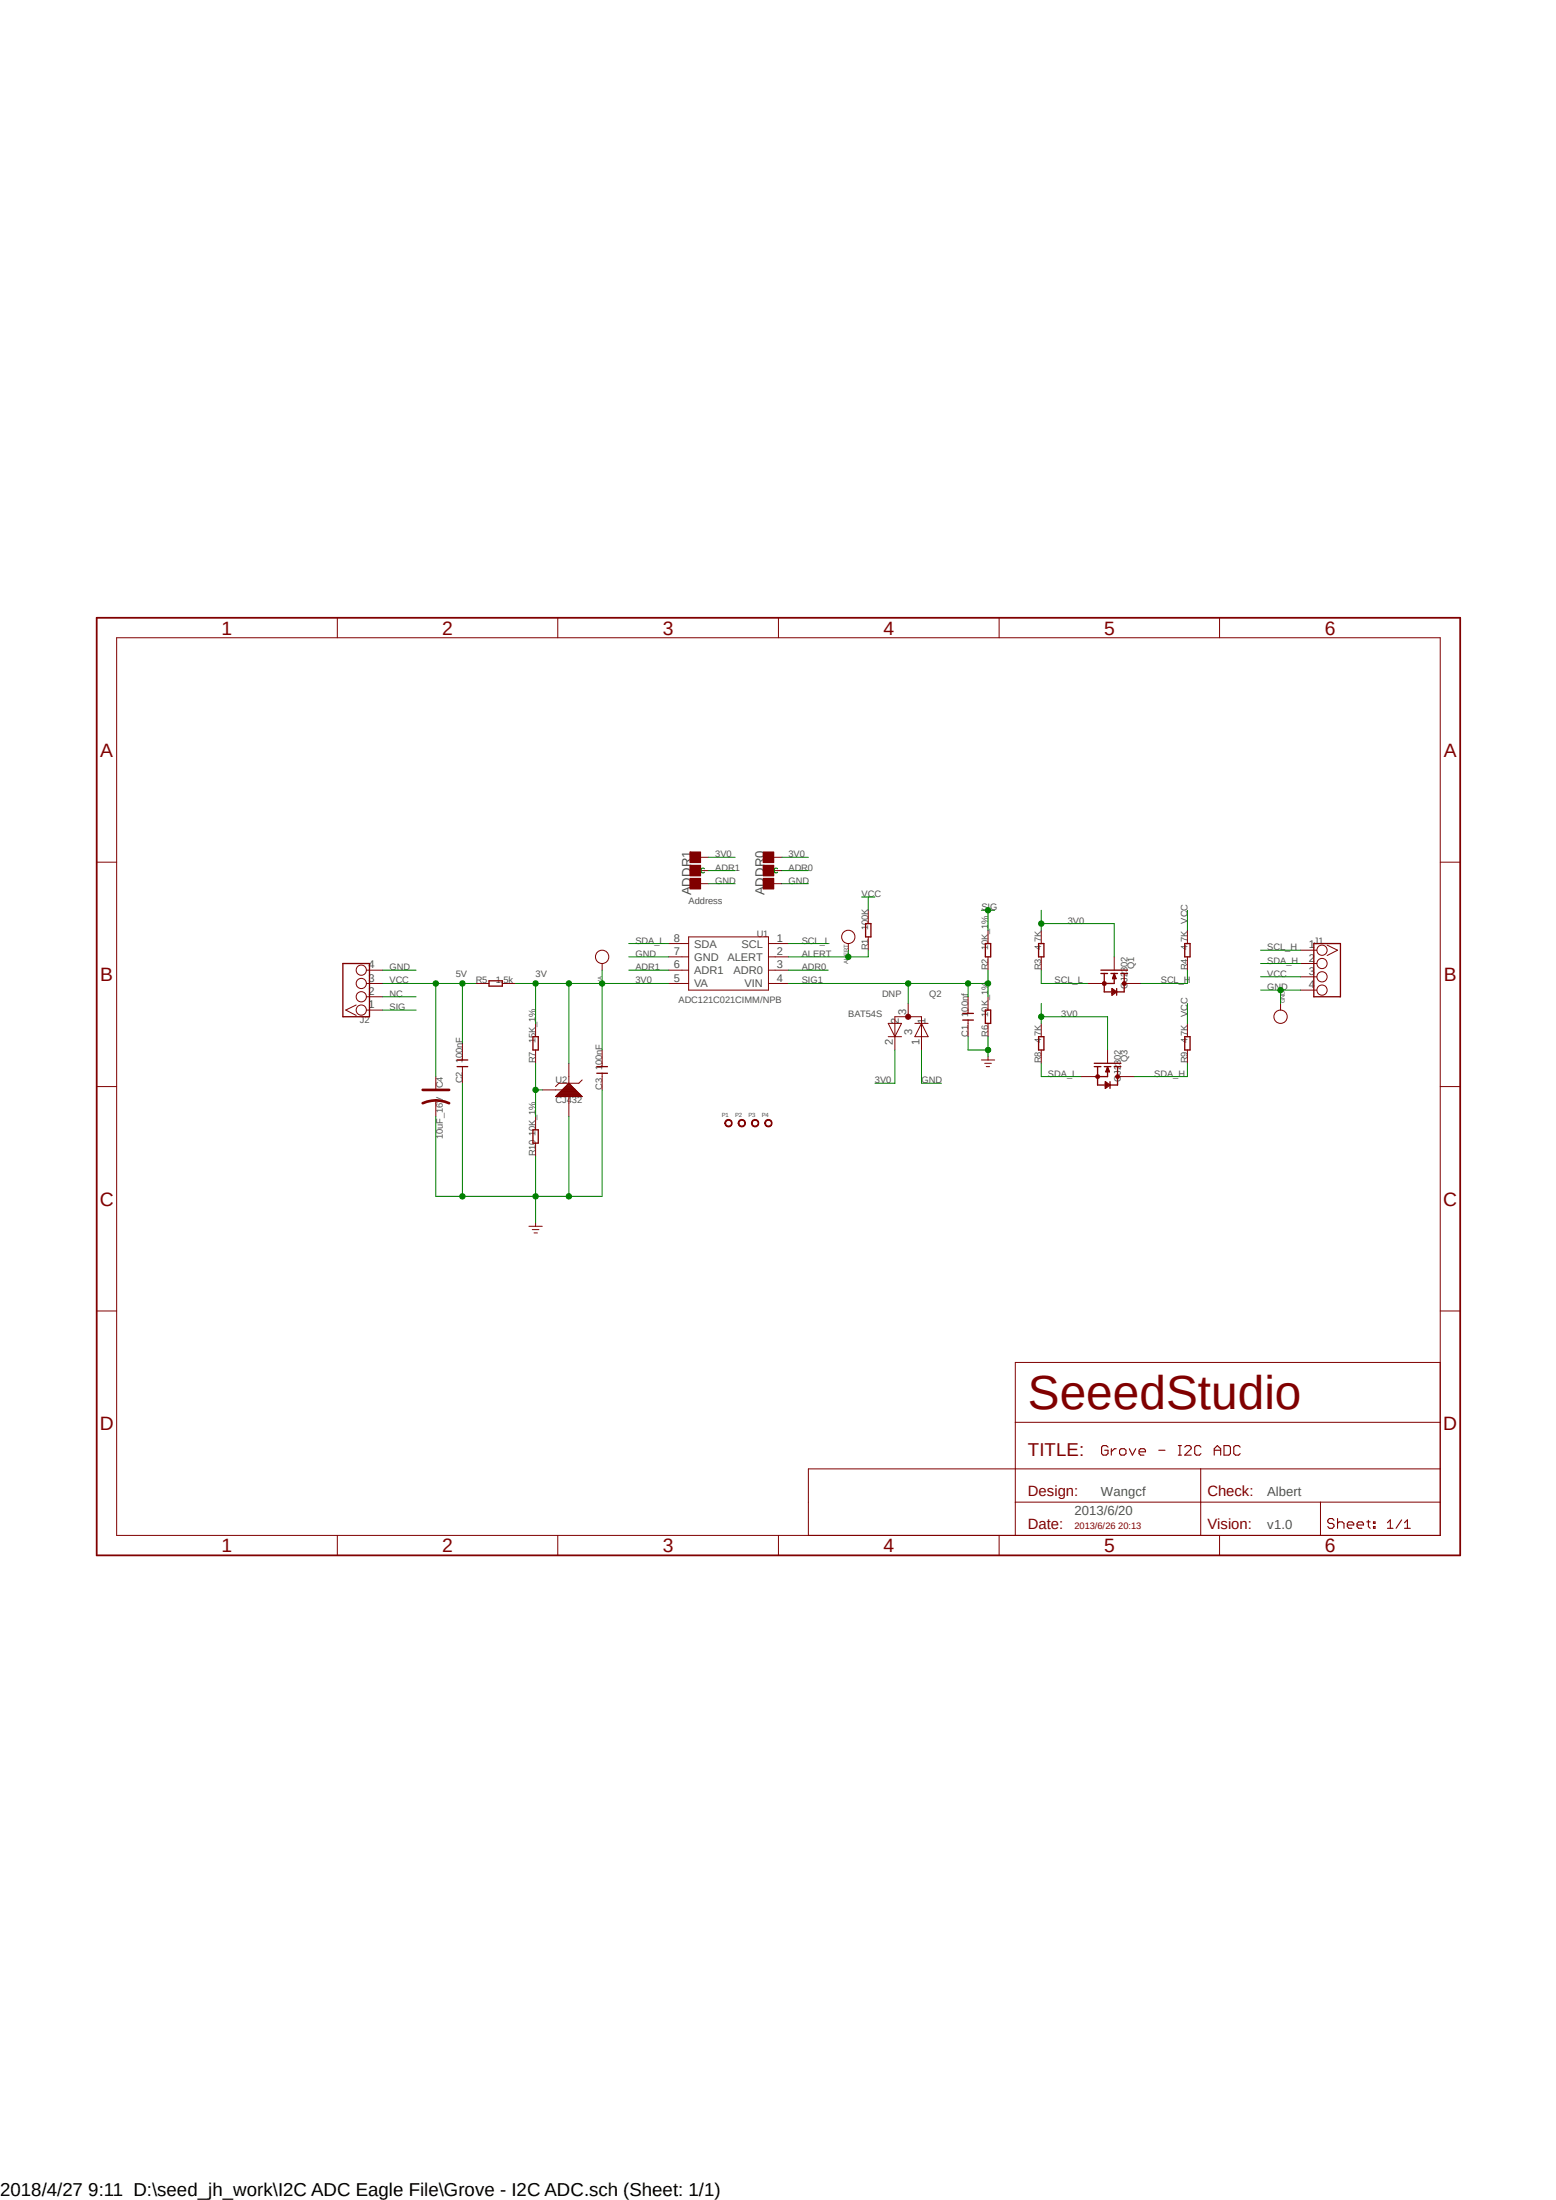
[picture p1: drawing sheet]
<svg xmlns="http://www.w3.org/2000/svg" width="297mm" height="420mm" viewBox="0 0 297 420" stroke-linecap="round" stroke-linejoin="round" font-family="sans-serif">
<path d="M17.9 117.6l261.2 179.9M279.1 117.6l-261.2 179.9" fill="none" stroke="#fff" stroke-width=".19"/>
<g fill="none" stroke="#800000" stroke-width=".19">
<path d="M64.4 117.9v3.9M106.5 117.9v3.9M148.6 117.9v3.9M190.7 117.9v3.9M232.8 117.9v3.9M22.3 121.8h252.6v171.3h-252.6zM18.5 164.6h3.8M131.4 178.9h15.3v10.1h-15.3zM165.7 173.8v2.5M165.7 178.9v2.5M274.9 164.6h3.8M68 191.9l-2 .9 2 1"/>
<path d="M69.9 185.2h3.2M69.9 187.7h3.2M69.9 192.8h3.2M69.9 190.3h3.2M88.3 199.2v3.2M90.8 187.7h2.5M95.9 187.7h2.5M102.2 195.4v2.5M114.9 183.9v1.3M127.6 180.1h3.8M127.6 182.7h3.8M127.6 185.2h3.8"/>
<path d="M127.6 187.7h3.8M146.7 180.1h3.8M146.7 182.7h3.8M146.7 185.2h3.8M146.7 187.7h3.8M248.2 189h3.1M248.2 181.4h3.1M248.2 183.9h3.1M248.2 186.5h3.1M253.3 180.4l2 1-2 1M18.5 207.4h3.8M88.3 203.6v3.2"/>
<path d="M102.2 200.4v2.6M102.2 213.1v2.6M102.2 218.2v2.6M103.5 208.1h6.4M106.2 209.3h4.8M106.3 209.2h4.7M106.3 209.1h4.6M106.4 209h4.4M106.5 208.9h4.2M106.6 208.8h4M106.7 208.7h3.8M106.8 208.6h3.6"/>
<path d="M106.8 208.5h3.5M106.9 208.4h3.3M107.1 208.4h3.1M107.1 208.3h3M107.2 208.2h2.8M107.4 208h2.4M107.5 207.9h2.2M107.6 207.8h2M107.7 207.7h1.8M107.7 207.6h1.7M107.8 207.6h1.5M107.9 207.5h1.4"/>
<path d="M108 207.4h1.2M108.1 207.3h1M108.2 207.2h.8M108.3 207.1h.6M108.4 207h.4M108.5 206.9h.2M108.6 203v3.8M108.6 209.3v3.8M108.6 206.8l2.5 2.5h-5.1zM111.1 206.2l-.6 .6h-3.8l-.7 .6M114.9 200.4v3.2M114.9 204.9v3.2"/>
<path d="M208.9 205.5h.6M213.3 205.5h.7M274.9 207.4h3.8M101 234.1h2.5M101.6 234.7h1.3M101.9 235.4h.7M102.2 233.5v.6M18.5 250.3h3.8M274.9 250.3h3.8M193.8 271.5h81.1M274.9 260.1h-81.1v33M64.4 293.1v3.8"/>
<path d="M106.5 293.1v3.8M148.6 293.1v3.8M190.7 293.1v3.8M193.7 280.4h-39.4v12.7M193.8 286.8h81.1M193.8 280.4h81.1M229.2 280.4v12.7M232.8 293.1v3.8M252.1 286.8v6.3"/>
<circle cx="69" cy="190.3" r=".98"/>
<circle cx="69" cy="185.2" r=".98"/>
<circle cx="69" cy="192.8" r=".98"/>
<circle cx="69" cy="187.7" r=".98"/>
<circle cx="114.9" cy="182.7" r="1.27"/>
<circle cx="252.3" cy="183.9" r=".98"/>
<circle cx="252.3" cy="189" r=".98"/>
<circle cx="252.3" cy="186.5" r=".98"/>
<circle cx="252.3" cy="181.4" r=".98"/>
</g>
<g fill="none" stroke="#800000" stroke-width=".21">
<path d="M211.5 276.3l-.3-.3h-.6l-.3 .3v1.2l.3 .3h.6l.3-.3v-.6h-.6M212.1 276.6v1.2M213.1 276.6h-.4l-.6 .6M213.7 276.9l.3-.3h.6l.3 .3v.6l-.3 .3h-.6l-.3-.3zM215.6 276.6l.6 1.2 .6-1.2M217.4 277.2h1.3v-.3l-.3-.3h-.7l-.3 .3v.6l.3 .3h.7M221.2 276.9h1.2M224.9 276h.6M224.9 277.8h.6M225.2 276v1.8M226.1 276.3l.4-.3h.6l.3 .3v.3l-1.3 1.2h1.3M229.2 276.3l-.3-.3h-.6l-.3 .3v1.2l.3 .3h.6l.3-.3"/>
<path d="M231.8 276.9h1.2M231.8 277.8v-1.2l.6-.6 .6 .6v1.2M233.6 276h1l.3 .3v1.2l-.3 .3h-1zM236.7 276.3l-.3-.3h-.6l-.3 .3v1.2l.3 .3h.6l.3-.3M254.6 290.2l-.3-.3h-.6l-.3 .3v.3l.3 .3h.6l.3 .3v.3l-.3 .4h-.6l-.3-.4M255.3 289.9v1.9M255.3 290.8l.3-.3h.6l.3 .3v1M257.2 291.1h1.2v-.3l-.3-.3h-.6l-.3 .3v.6l.3 .4h.6M259 291.1h1.3v-.3l-.3-.3h-.7l-.3 .3v.6l.3 .4h.7M260.9 290.5h.6M261.2 290.2v1.2l.3 .4M262.2 291.4h.3v.4h-.3z"/>
<path d="M262.2 290.5h.3v.3h-.3zM264.8 290.7l.6-.5v1.6M264.8 291.8h1.1M267.5 290.2l-1 1.6M268.1 291.8h1.1M268.1 290.7l.5-.5v1.6"/>
</g>
<path d="M18.5 117.9h260.2v179h-260.2z" fill="none" stroke="#800000" stroke-width=".34"/>
<g fill="none" stroke="#800000" stroke-width=".25">
<path d="M165.2 176.3h1v2.6h-1zM65.4 183.9h5.1v10.2h-5.1zM93.3 187.2h2.6v1.1h-2.6zM101.7 197.9h1v2.5h-1zM250.8 180.1h5.1v10.2h-5.1zM87.2 203.6h2.1M87.2 202.4h2.1M101.7 215.7h1v2.5h-1zM113.9 204.9h2.1M113.9 203.6h2.1M208.9 203.6h1.2M208.9 203h5.1"/>
<path d="M209.5 203.6v3.5h3.8v-3.5M210.8 203.6h1.2M211 206.5l.9 .6-.9 .7zM211 206.8l.4 .3M211.1 206.8l.3 .3M211.1 204.6l.3-1 .4 1M211.1 204.6h.7M211.4 204v1.5h-1.9M211.4 207.1l-.4 .3M211.4 207.1l-.3 .3M211.4 204l.4 .6M211.4 204l-.3 .6"/>
<path d="M211.5 204.1l-.4 .5M211.9 206.5v1.3M212.7 203.6h1.3"/>
</g>
<path d="M213.1 205.3l.2-.2 .3 .2v.5l-.3 .1-.2-.1-.2-.3 .5-.1-.1 .3-.4-.2z" fill-rule="evenodd" fill="#800000"/>
<path d="M213.1 205.3l.2-.2 .3 .2v.5l-.3 .1-.2-.1-.2-.3 .5-.1-.1 .3-.4-.2z" fill="none" stroke="#800000" stroke-width=".19"/>
<path d="M209.3 205.3l.2-.2 .3 .2v.5l-.3 .1-.2-.1-.2-.3 .5-.1-.1 .3-.4-.2z" fill-rule="evenodd" fill="#800000"/>
<path d="M210.1 187.7h.7M214.6 187.7h.6M206.3 205.5h2.6M209.3 205.3l.2-.2 .3 .2v.5l-.3 .1-.2-.1-.2-.3 .5-.1-.1 .3-.4-.2zM211.4 200.4v2.6M214 205.5h2.5" fill="none" stroke="#800000" stroke-width=".19"/>
<g fill="none" stroke="#800000" stroke-width=".25">
<path d="M210.1 185.8h1.3M210.1 185.2h5.1M210.8 185.8v3.6h3.8v-3.6M212 185.8h1.3M212.3 188.7l.8 .7-.8 .6zM212.3 189l.4 .4M212.4 189l.3 .4M212.4 186.8l.3-1 .3 1M212.4 186.8h.6M212.7 186.2v1.5h-1.9M212.7 189.4l-.4 .3M212.7 189.4l-.3 .3"/>
<path d="M212.7 186.2l.3 .6M212.7 186.2l-.3 .6M212.8 186.4l-.4 .4M213.1 188.7v1.3M214 185.8h1.2"/>
</g>
<path d="M214.3 187.5l.3-.1 .3 .1v.5h-.6l-.1-.3h.5l-.1 .2-.4-.2z" fill-rule="evenodd" fill="#800000"/>
<path d="M214.3 187.5l.3-.1 .3 .1v.5h-.6l-.1-.3h.5l-.1 .2-.4-.2z" fill="none" stroke="#800000" stroke-width=".19"/>
<path d="M210.5 187.5l.3-.1 .3 .1v.5h-.6l-.1-.3h.5l-.1 .2-.4-.2z" fill-rule="evenodd" fill="#800000"/>
<g fill="none" stroke="#800000" stroke-width=".19">
<path d="M188.6 177.6v2.5M198.8 177.6v2.5M226.7 177.6v2.5M161.9 180.1v1.3M169.5 195.4h2.6l-1.3 2.5zM169.5 197.9h2.6M173.4 191.6v2.5M174.6 195.4h2.6M175.9 195.4l1.3 2.5h-2.6zM184.8 190.3v3.2M184.8 194.7v3.2M188.6 182.7v2.5"/>
<path d="M188.6 190.3v2.5M188.6 195.4v2.5M198.8 182.7v2.5M198.8 195.4v2.5M207.6 187.7h2.5M210.5 187.5l.3-.1 .3 .1v.5h-.6l-.1-.3h.5l-.1 .2-.4-.2zM212.7 182.7v2.5M215.2 187.7h2.6M226.7 182.7v2.5M226.7 195.4v2.5M83.2 205.5v2.6M83.2 210v3.1"/>
<path d="M170.8 200.4v-6.3h5.1v6.3M187.3 202.4h2.6M188 203h1.2M188.3 203.6h.6M188.6 201.7v.7M198.8 200.4v2.6M226.7 200.4v2.6"/>
<circle cx="161.9" cy="178.9" r="1.27"/>
</g>
<path d="M183.8 194.7h2M183.8 193.5h2M188.1 180.1h1v2.6h-1zM188.1 192.8h1v2.6h-1zM198.2 180.1h1.1v2.6h-1.1zM198.2 197.9h1.1v2.5h-1.1zM226.1 197.9h1.1v2.5h-1.1zM226.1 180.1h1.1v2.6h-1.1z" fill="none" stroke="#800000" stroke-width=".25"/>
<path d="M80.7 210.6a6 6 0 0 1 5 0M80.7 208.1h5" fill="none" stroke="#800000" stroke-width=".51"/>
<path d="M173 193.8l.4-.2 .3 .2 .2 .3-.2 .4-.3 .1-.4-.1-.2-.4z" fill-rule="evenodd" fill="#800000"/>
<g fill="none" stroke="#800000" stroke-width=".19">
<path d="M132.7 168.7h2.6M132.7 166.2h2.6M132.7 163.7h2.6M173 193.8l.4-.2 .3 .2 .2 .3-.2 .4-.3 .1-.4-.1-.2-.4zM244.4 191.6v1.2"/>
<circle cx="244.4" cy="194.1" r="1.27"/>
</g>
<path d="M131.7 167.7h2v2h-2z" fill-rule="evenodd" fill="#800000"/>
<path d="M131.7 167.7h2v2h-2z" fill="none" stroke="#800000" stroke-width=".19"/>
<path d="M131.7 165.2h2v2h-2z" fill-rule="evenodd" fill="#800000"/>
<path d="M131.7 165.2h2v2h-2z" fill="none" stroke="#800000" stroke-width=".19"/>
<path d="M131.7 162.6h2v2.1h-2z" fill-rule="evenodd" fill="#800000"/>
<path d="M131.7 162.6h2v2.1h-2zM146.7 168.7h2.5M146.7 166.2h2.5M146.7 163.7h2.5" fill="none" stroke="#800000" stroke-width=".19"/>
<path d="M145.7 167.7h2v2h-2z" fill-rule="evenodd" fill="#800000"/>
<path d="M145.7 167.7h2v2h-2z" fill="none" stroke="#800000" stroke-width=".19"/>
<path d="M145.7 165.2h2v2h-2z" fill-rule="evenodd" fill="#800000"/>
<path d="M145.7 165.2h2v2h-2z" fill="none" stroke="#800000" stroke-width=".19"/>
<path d="M145.7 162.6h2v2.1h-2z" fill-rule="evenodd" fill="#800000"/>
<path d="M145.7 162.6h2v2.1h-2z" fill="none" stroke="#800000" stroke-width=".19"/>
<path d="M138.6 213.8a.71 .71 0 0 1 1.1 .3 .71 .71 0 0 1-.5 1 .71 .71 0 0 1-.9-.7h.2a.56 .56 0 0 1 .8-.5 .56 .56 0 0 1 .2 1 .56 .56 0 0 1-.9-.2l-.1-.3h-.2z" fill-rule="evenodd" fill="#800000"/>
<path d="M138.6 213.8a.71 .71 0 0 1 1.1 .3 .71 .71 0 0 1-.5 1 .71 .71 0 0 1-.9-.7h.2a.56 .56 0 0 1 .8-.5 .56 .56 0 0 1 .2 1 .56 .56 0 0 1-.9-.2l-.1-.3h-.2z" fill="none" stroke="#800000" stroke-width=".19"/>
<path d="M141.2 213.8a.71 .71 0 0 1 1 .3 .71 .71 0 0 1-.4 1 .71 .71 0 0 1-.9-.7h.2a.56 .56 0 0 1 .8-.5 .56 .56 0 0 1 .1 1 .56 .56 0 0 1-.9-.2v-.3h-.2z" fill-rule="evenodd" fill="#800000"/>
<path d="M141.2 213.8a.71 .71 0 0 1 1 .3 .71 .71 0 0 1-.4 1 .71 .71 0 0 1-.9-.7h.2a.56 .56 0 0 1 .8-.5 .56 .56 0 0 1 .1 1 .56 .56 0 0 1-.9-.2v-.3h-.2z" fill="none" stroke="#800000" stroke-width=".19"/>
<path d="M143.7 213.8a.71 .71 0 0 1 1.1 .3 .71 .71 0 0 1-.5 1 .71 .71 0 0 1-.9-.7h.2a.56 .56 0 0 1 .8-.5 .56 .56 0 0 1 .1 1 .56 .56 0 0 1-.9-.2v-.3h-.2z" fill-rule="evenodd" fill="#800000"/>
<path d="M143.7 213.8a.71 .71 0 0 1 1.1 .3 .71 .71 0 0 1-.5 1 .71 .71 0 0 1-.9-.7h.2a.56 .56 0 0 1 .8-.5 .56 .56 0 0 1 .1 1 .56 .56 0 0 1-.9-.2v-.3h-.2z" fill="none" stroke="#800000" stroke-width=".19"/>
<path d="M146.3 213.8a.71 .71 0 0 1 1 .3 .71 .71 0 0 1-.5 1 .71 .71 0 0 1-.8-.7h.1a.56 .56 0 0 1 .8-.5 .56 .56 0 0 1 .2 1 .56 .56 0 0 1-.9-.2l-.1-.3h-.1z" fill-rule="evenodd" fill="#800000"/>
<path d="M146.3 213.8a.71 .71 0 0 1 1 .3 .71 .71 0 0 1-.5 1 .71 .71 0 0 1-.8-.7h.1a.56 .56 0 0 1 .8-.5 .56 .56 0 0 1 .2 1 .56 .56 0 0 1-.9-.2l-.1-.3h-.1z" fill="none" stroke="#800000" stroke-width=".19"/>
<path d="M134.5 165.9l-.2-.2-.4 .2v.6l.1 .1 .5-.1M148.4 165.9l-.1-.2-.5 .2v.6l.2 .1 .4-.1M73.1 185.2h6.3M240.6 189h7.6M244.4 189v2.6" fill="none" stroke="#008000" stroke-width=".19"/>
<circle cx="244.4" cy="189" r=".51" fill="#008000"/>
<g fill="none" stroke="#008000" stroke-width=".19">
<path d="M108.6 213.1v15.3M114.9 208.1v20.3h-26.6"/>
<circle cx="244.4" cy="189" r=".51"/>
</g>
<circle cx="108.6" cy="228.4" r=".51" fill="#008000"/>
<g fill="none" stroke="#008000" stroke-width=".19">
<path d="M88.3 206.8v21.6M102.2 220.8v7.6"/>
<circle cx="108.6" cy="228.4" r=".51"/>
</g>
<circle cx="102.2" cy="228.4" r=".51" fill="#008000"/>
<g fill="none" stroke="#008000" stroke-width=".19">
<path d="M83.2 213.1v15.3h5.1M102.2 228.4v5.1"/>
<circle cx="102.2" cy="228.4" r=".51"/>
</g>
<circle cx="88.3" cy="228.4" r=".51" fill="#008000"/>
<g fill="none" stroke="#008000" stroke-width=".19">
<path d="M135.3 168.7h5M149.2 168.7h5.1M120 182.7h7.6M184.8 197.9v2.5h3.8M188.6 197.9v3.8"/>
<circle cx="88.3" cy="228.4" r=".51"/>
</g>
<circle cx="188.6" cy="200.4" r=".51" fill="#008000"/>
<g fill="none" stroke="#008000" stroke-width=".19">
<path d="M90.8 187.7h-2.5v11.5M175.9 200.4v6.4h3.8"/>
<circle cx="188.6" cy="200.4" r=".51"/>
</g>
<circle cx="88.3" cy="187.7" r=".51" fill="#008000"/>
<g fill="none" stroke="#008000" stroke-width=".19">
<path d="M73.1 187.7h15.2M83.2 187.7v17.8"/>
<circle cx="88.3" cy="187.7" r=".51"/>
</g>
<circle cx="83.2" cy="187.7" r=".51" fill="#008000"/>
<g fill="none" stroke="#008000" stroke-width=".19">
<path d="M164.5 171.2h2.5M187.3 173.8h2.6M188.6 173.8v3.8M226.7 173.8v3.8M73.1 190.3h6.3M73.1 192.8h6.3M226.7 191.6v3.8M240.6 186.5h7.6"/>
<circle cx="83.2" cy="187.7" r=".51"/>
</g>
<circle cx="188.6" cy="173.8" r=".51" fill="#008000"/>
<g fill="none" stroke="#008000" stroke-width=".19">
<path d="M161.9 181.4v1.3M165.7 181.4v1.3h-15.2"/>
<circle cx="188.6" cy="173.8" r=".51"/>
</g>
<circle cx="161.9" cy="182.7" r=".51" fill="#008000"/>
<g fill="none" stroke="#008000" stroke-width=".19">
<path d="M149.2 166.2h5.1M150.5 185.2h7.6M102.2 203v10.1M102.2 208.1h1.3"/>
<circle cx="161.9" cy="182.7" r=".51"/>
</g>
<circle cx="102.2" cy="208.1" r=".51" fill="#008000"/>
<g fill="none" stroke="#008000" stroke-width=".19">
<path d="M135.3 166.2h5M114.9 187.7v12.7M120 185.2h7.6M127.6 187.7h-19v15.3"/>
<circle cx="102.2" cy="208.1" r=".51"/>
</g>
<circle cx="114.9" cy="187.7" r=".51" fill="#008000"/>
<circle cx="114.9" cy="187.7" r=".51" fill="none" stroke="#008000" stroke-width=".19"/>
<circle cx="108.6" cy="187.7" r=".51" fill="#008000"/>
<g fill="none" stroke="#008000" stroke-width=".19">
<path d="M98.4 187.7h10.2M114.9 185.2v2.5"/>
<circle cx="108.6" cy="187.7" r=".51"/>
</g>
<circle cx="102.2" cy="187.7" r=".51" fill="#008000"/>
<g fill="none" stroke="#008000" stroke-width=".19">
<path d="M102.2 187.7v7.7M198.8 194.1h12.6v6.3M198.8 191.6v3.8"/>
<circle cx="102.2" cy="187.7" r=".51"/>
</g>
<circle cx="198.8" cy="194.1" r=".51" fill="#008000"/>
<g fill="none" stroke="#008000" stroke-width=".19">
<path d="M198.8 176.3h13.9v6.4M198.8 173.8v3.8"/>
<circle cx="198.8" cy="194.1" r=".51"/>
</g>
<circle cx="198.8" cy="176.3" r=".51" fill="#008000"/>
<g fill="none" stroke="#008000" stroke-width=".19">
<path d="M135.3 163.7h5M149.2 163.7h5.1M165.7 171.2v2.6M120 180.1h7.6M150.5 187.7h38.1M150.5 180.1h7.6M188.6 185.2v5.1M198.8 185.2v2.5h8.8M226.7 185.2v2.5h-8.9M240.6 183.9h7.6M240.6 181.4h7.6M170.8 200.4v6.4h-3.8"/>
<path d="M198.8 203v2.5h7.5M226.7 203v2.5h-10.2"/>
<circle cx="198.8" cy="176.3" r=".51"/>
</g>
<circle cx="188.6" cy="187.7" r=".51" fill="#008000"/>
<g fill="none" stroke="#008000" stroke-width=".19">
<path d="M184.8 187.7v2.6"/>
<circle cx="188.6" cy="187.7" r=".51"/>
</g>
<circle cx="184.8" cy="187.7" r=".51" fill="#008000"/>
<g fill="none" stroke="#008000" stroke-width=".19">
<path d="M173.4 187.7v3.9"/>
<circle cx="184.8" cy="187.7" r=".51"/>
</g>
<circle cx="173.4" cy="187.7" r=".51" fill="#008000"/>
<circle cx="173.4" cy="187.7" r=".51" fill="none" stroke="#008000" stroke-width=".19"/>
<text font-size="9.1" fill="#800000" x="196.2" y="269">SeeedStudio</text>
<g font-size="3.7" fill="#800000">
<text x="42.3" y="121.2">1</text>
<text x="84.4" y="121.2">2</text>
<text x="126.5" y="121.2">3</text>
<text x="168.6" y="121.2">4</text>
<text x="210.7" y="121.2">5</text>
<text x="252.9" y="121.2">6</text>
<text x="19.1" y="144.5">A</text>
<text x="275.6" y="144.5">A</text>
<text x="19.1" y="187.3">B</text>
<text x="275.6" y="187.3">B</text>
<text x="19" y="230.2">C</text>
<text x="275.5" y="230.2">C</text>
<text x="19" y="273">D</text>
<text x="275.5" y="273">D</text>
<text x="42.3" y="296.3">1</text>
<text x="84.4" y="296.3">2</text>
<text x="126.5" y="296.3">3</text>
<text x="168.6" y="296.3">4</text>
<text x="210.7" y="296.3">5</text>
<text x="252.9" y="296.3">6</text>
</g>
<text font-size="3.6" fill="#800000" x="196.2" y="277.9">TITLE:</text>
<text font-size="3.6" x="0" y="419.1">2018/4/27 9:11 D:\seed_jh_work\I2C ADC Eagle File\Grove - I2C ADC.sch (Sheet: 1/1)</text>
<g font-size="2.8" fill="#800000">
<text x="196.2" y="285.5">Design:</text>
<text x="230.5" y="285.5">Check:</text>
<text x="196.2" y="291.8">Date:</text>
<text x="230.5" y="291.8">Vision:</text>
</g>
<g font-size="2.5" fill="#505050">
<text x="132" y="170.9" transform="rotate(-90 132 170.9)">ADDR1</text>
<text x="145.9" y="170.9" transform="rotate(-90 145.9 170.9)">ADDR0</text>
<text x="210.1" y="285.5">Wangcf</text>
<text x="241.9" y="285.5">Albert</text>
<text x="205.1" y="289.3">2013/6/20</text>
<text x="241.9" y="291.9">v1.0</text>
</g>
<g font-size="2.1" fill="#505050">
<text x="128.7" y="179.8">8</text>
<text x="148.3" y="179.8">1</text>
<text x="70.3" y="184.9">4</text>
<text x="128.7" y="184.9">6</text>
<text x="128.7" y="182.3">7</text>
<text x="132.5" y="186">ADR1</text>
<text x="132.5" y="183.4">GND</text>
<text x="132.5" y="180.9">SDA</text>
<text x="138.9" y="183.4">ALERT</text>
<text x="140" y="186">ADR0</text>
<text x="141.5" y="180.9">SCL</text>
<text x="148.3" y="182.3">2</text>
<text x="148.3" y="184.9">3</text>
<text x="249.8" y="181.1">1</text>
<text x="249.8" y="183.6">2</text>
<text x="70.3" y="189.9">2</text>
<text x="70.3" y="187.4">3</text>
<text x="128.7" y="187.4">5</text>
<text x="132.5" y="188.5">VA</text>
<text x="142.1" y="188.5">VIN</text>
<text x="148.3" y="187.4">4</text>
<text x="249.8" y="186.1">3</text>
<text x="249.8" y="188.7">4</text>
<text x="70.3" y="192.5">1</text>
<text x="171.6" y="195.6" transform="rotate(-90 171.6 195.6)">2</text>
<text x="173" y="193.8" transform="rotate(-90 173 193.8)">3</text>
<text x="174.1" y="197.6" transform="rotate(-90 174.1 197.6)">3</text>
<text x="176.7" y="195.6" transform="rotate(-90 176.7 195.6)">1</text>
<text x="170.4" y="199.5" transform="rotate(-90 170.4 199.5)">2</text>
<text x="175.5" y="199.5" transform="rotate(-90 175.5 199.5)">1</text>
</g>
<g font-size="1.8" fill="#505050">
<text x="136.5" y="166.2">ADR1</text>
<text x="136.5" y="163.7">3V0</text>
<text x="150.5" y="166.2">ADR0</text>
<text x="150.5" y="163.7">3V0</text>
<text x="131.4" y="172.5">Address</text>
<text x="136.5" y="168.7">GND</text>
<text x="150.5" y="168.7">GND</text>
<text x="164.5" y="171.2">VCC</text>
<text x="187.3" y="173.8">SIG</text>
<text x="144.4" y="178.9">U1</text>
<text x="165.7" y="177.6" transform="rotate(-90 165.7 177.6)">100K</text>
<text x="203.8" y="176.3">3V0</text>
<text x="226.7" y="176.3" transform="rotate(-90 226.7 176.3)">VCC</text>
<text x="74.3" y="185.2">GND</text>
<text x="121.3" y="182.7">GND</text>
<text x="121.3" y="185.2">ADR1</text>
<text x="121.3" y="180.1">SDA_L</text>
<text x="153" y="182.7">ALERT</text>
<text x="153" y="185.2">ADR0</text>
<text x="153" y="180.1">SCL_L</text>
<text x="165.7" y="181.4" transform="rotate(-90 165.7 181.4)">R1</text>
<text x="188.6" y="185.2" transform="rotate(-90 188.6 185.2)">R2</text>
<text x="188.6" y="181.4" transform="rotate(-90 188.6 181.4)">10K_1%</text>
<text x="198.8" y="185.2" transform="rotate(-90 198.8 185.2)">R3</text>
<text x="198.8" y="181.4" transform="rotate(-90 198.8 181.4)">4.7K</text>
<text x="216.5" y="185" transform="rotate(-90 216.5 185)">Q1</text>
<text x="226.7" y="185.2" transform="rotate(-90 226.7 185.2)">R4</text>
<text x="226.7" y="181.4" transform="rotate(-90 226.7 181.4)">4.7K</text>
<text x="241.9" y="183.9">SDA_H</text>
<text x="241.9" y="181.4">SCL_H</text>
<text x="250.8" y="180.1">J1</text>
<text x="74.3" y="187.7">VCC</text>
<text x="74.3" y="190.3">NC</text>
<text x="87" y="186.5">5V</text>
<text x="90.8" y="187.7">R5</text>
<text x="94.6" y="187.7">1.5k</text>
<text x="102.2" y="186.5">3V</text>
<text x="121.3" y="187.7">3V0</text>
<text x="129.5" y="191.6">ADC121C021CIMM/NPB</text>
<text x="153" y="187.7">SIG1</text>
<text x="168.4" y="190.3">DNP</text>
<text x="177.3" y="190.3">Q2</text>
<text x="201.3" y="187.7">SCL_L</text>
<text x="215.2" y="188.7" transform="rotate(-90 215.2 188.7)">CJ2302</text>
<text x="221.6" y="187.7">SCL_H</text>
<text x="241.9" y="189">GND</text>
<text x="241.9" y="186.5">VCC</text>
<text x="68.7" y="195.4">J2</text>
<text x="74.3" y="192.8">SIG</text>
<text x="161.9" y="194.1">BAT54S</text>
<text x="184.8" y="197.9" transform="rotate(-90 184.8 197.9)">C1</text>
<text x="184.8" y="194.1" transform="rotate(-90 184.8 194.1)">100nf</text>
<text x="188.6" y="197.9" transform="rotate(-90 188.6 197.9)">R6</text>
<text x="188.6" y="194.1" transform="rotate(-90 188.6 194.1)">10K_1%</text>
<text x="202.6" y="194.1">3V0</text>
<text x="226.7" y="194.1" transform="rotate(-90 226.7 194.1)">VCC</text>
<text x="88.3" y="203" transform="rotate(-90 88.3 203)">100nF</text>
<text x="102.2" y="203" transform="rotate(-90 102.2 203)">R7</text>
<text x="102.2" y="199.2" transform="rotate(-90 102.2 199.2)">15K_1%</text>
<text x="198.8" y="203" transform="rotate(-90 198.8 203)">R8</text>
<text x="198.8" y="199.2" transform="rotate(-90 198.8 199.2)">4.7K</text>
<text x="215.2" y="202.8" transform="rotate(-90 215.2 202.8)">Q3</text>
<text x="226.7" y="203" transform="rotate(-90 226.7 203)">R9</text>
<text x="226.7" y="199.2" transform="rotate(-90 226.7 199.2)">4.7K</text>
<text x="84.5" y="207.8" transform="rotate(-90 84.5 207.8)">C4</text>
<text x="88.3" y="206.8" transform="rotate(-90 88.3 206.8)">C2</text>
<text x="106" y="206.8">U2</text>
<text x="114.9" y="208.1" transform="rotate(-90 114.9 208.1)">C3</text>
<text x="114.9" y="204.3" transform="rotate(-90 114.9 204.3)">100nF</text>
<text x="167" y="206.8">3V0</text>
<text x="175.9" y="206.8">GND</text>
<text x="200" y="205.5">SDA_L</text>
<text x="214" y="206.5" transform="rotate(-90 214 206.5)">CJ2302</text>
<text x="220.3" y="205.5">SDA_H</text>
<text x="106" y="210.6">CJ432</text>
<text x="84.5" y="217.5" transform="rotate(-90 84.5 217.5)">10uF_16V</text>
<text x="102.2" y="220.8" transform="rotate(-90 102.2 220.8)">R10</text>
<text x="102.2" y="217" transform="rotate(-90 102.2 217)">10K_1%</text>
</g>
<text font-size="1.8" fill="#800000" x="205.1" y="291.8">2013/6/26 20:13</text>
<g font-size="1.1" fill="#505050">
<text x="161.9" y="183.9" transform="rotate(-90 161.9 183.9)">ALERT</text>
<text x="114.9" y="187.8" transform="rotate(-90 114.9 187.8)">VA</text>
<text x="245.2" y="191.6" transform="rotate(-90 245.2 191.6)">GND</text>
<text x="137.8" y="213.1">P1</text>
<text x="140.3" y="213.1">P2</text>
<text x="142.9" y="213.1">P3</text>
<text x="145.4" y="213.1">P4</text>
</g>
</svg>
